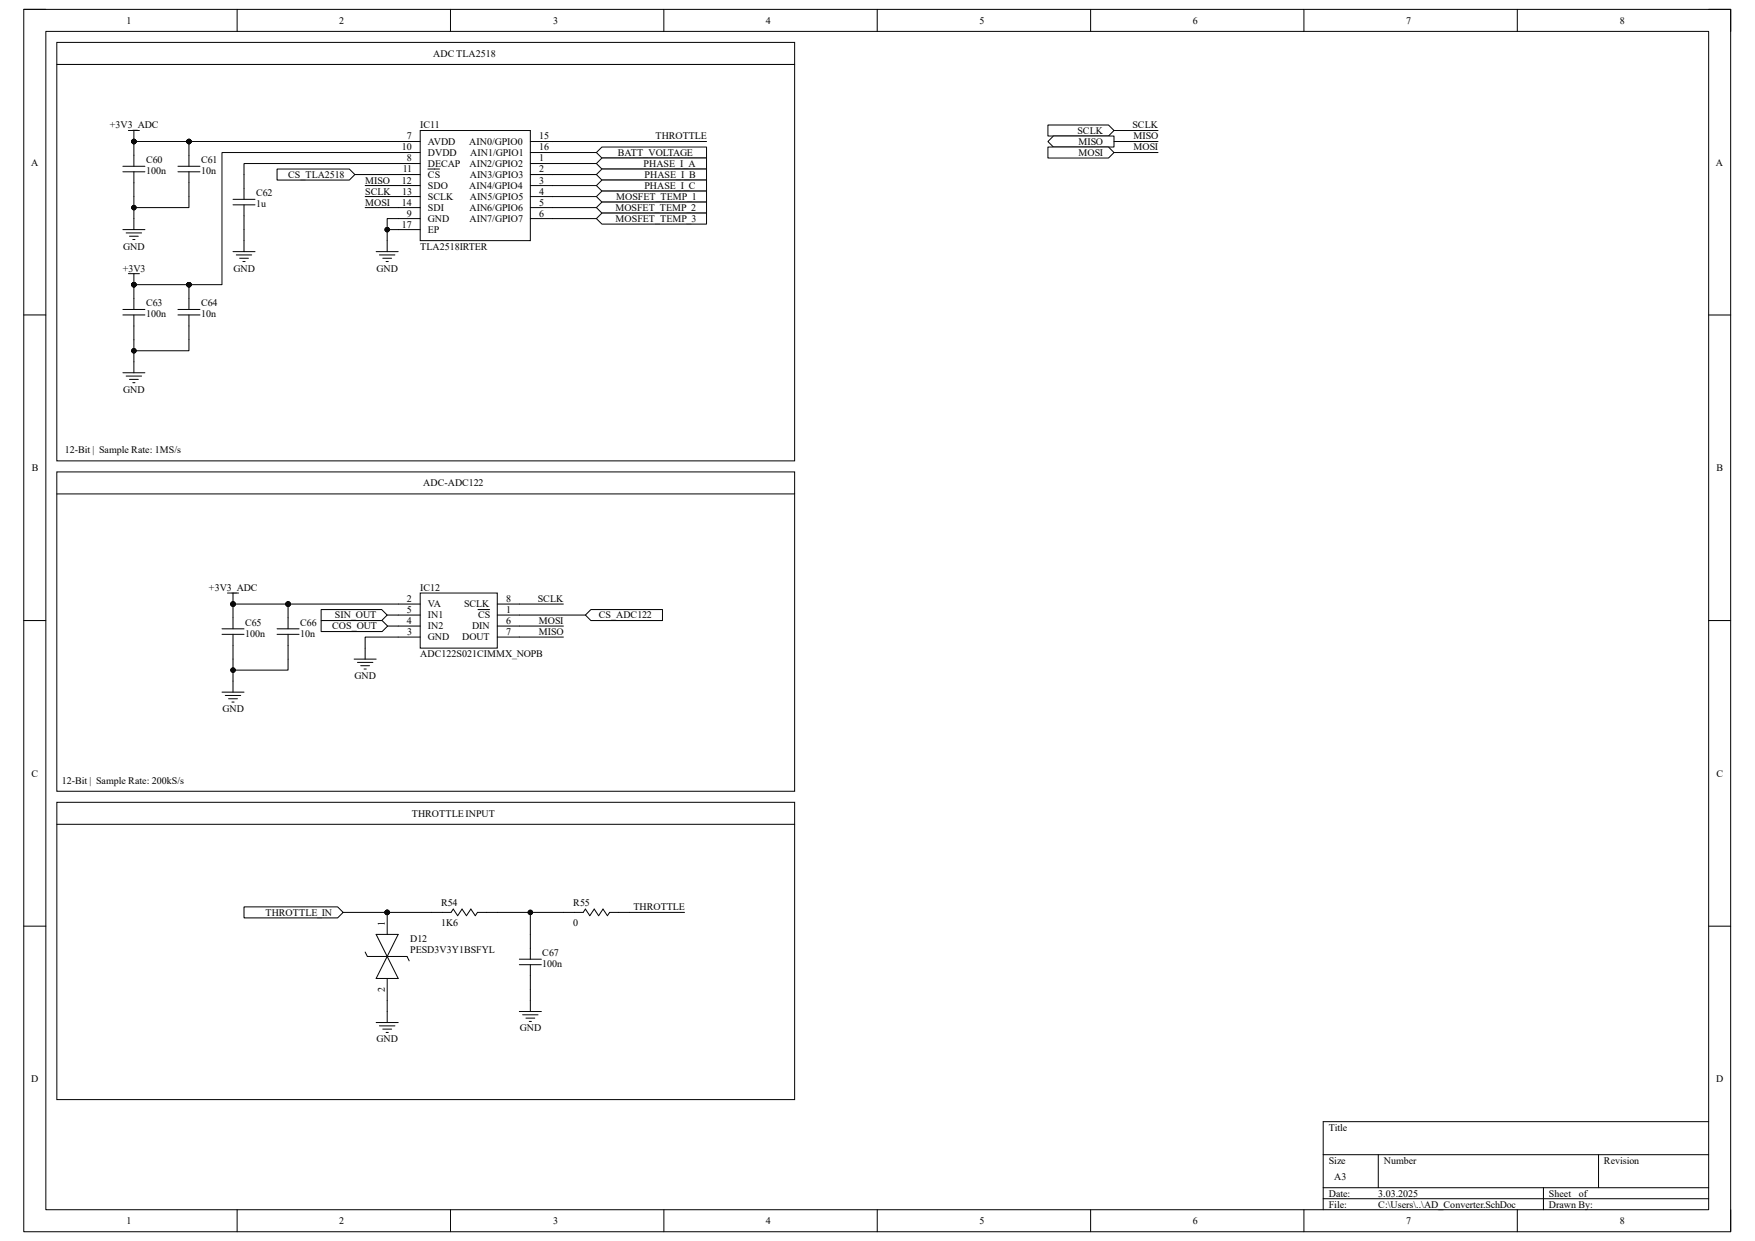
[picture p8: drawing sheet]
<svg xmlns="http://www.w3.org/2000/svg" width="297mm" height="210mm" viewBox="0 0 297 210" stroke-linecap="round" stroke-linejoin="round" font-family="sans-serif">
<path d="M4 1.6h288.9v206.8h-288.9z" fill="none" stroke="#000" stroke-width=".17"/>
<path d="M7.8 5.3h281.4v199.4h-281.4z" fill-rule="evenodd" fill="#fff"/>
<g fill="none" stroke="#000" stroke-width=".17">
<path d="M4 1.6h3.7M7.8 5.3h281.4v199.4h-281.4zM40.1 1.6v3.7M76.2 1.6v3.7M112.3 1.6v3.7M148.5 1.6v3.7M184.6 1.6v3.7M220.7 1.6v3.7M256.8 1.6v3.7M289.2 1.6h3.7v3.7M20.8 38.9h3.7M21.4 39.4h2.6"/>
<path d="M21.7 22.1h1.9M21.9 40h1.5M22.7 22.1v1.8M22.7 37v1.9M4 53.3h3.7M21.7 46.3h1.9M22.5 40.5h.3M22.7 46.3v1.9M39.4 42.6h3.8M40 43.1h2.6M40.6 43.7h1.4M41.1 44.3h.4"/>
<path d="M41.3 40.7v1.9M289.2 53.3h3.7M20.8 63.1h3.7M21.4 63.6h2.6M21.9 64.2h1.5M22.5 64.8h.3M22.7 61.2v1.9M4 105h3.8M289.2 105h3.7M4 156.7h3.8M289.2 156.7h3.7M223.9 195.4h65.3"/>
<path d="M233.3 195.4v5.6M270.5 195.4v5.6M289.2 189.8h-65.3v14.9M40.1 204.7v3.7M76.2 204.7v3.7M112.4 204.7v3.7M148.5 204.7v3.7M184.6 204.7v3.7M220.7 204.7v3.7M223.9 201h65.3M223.9 202.9h65.3M256.8 204.7v3.7"/>
<path d="M261.2 201v3.7M292.9 204.7v3.7"/>
<circle cx="22.7" cy="23.9" r=".37"/>
<circle cx="22.7" cy="48.2" r=".37"/>
</g>
<g fill="#000">
<circle cx="22.7" cy="23.9" r=".37"/>
<circle cx="22.7" cy="48.2" r=".37"/>
</g>
<path d="M46.9 28.6h12.2l1 .9-1 1h-12.2z" fill-rule="evenodd" fill="#fff"/>
<path d="M46.9 28.6h12.2l1 .9-1 1h-12.2zM63.7 42.6h3.7M64.2 43.1h2.6M64.8 43.7h1.5M65.3 44.3h.4M65.5 40.7v1.9" fill="none" stroke="#000" stroke-width=".17"/>
<path d="M101.9 24.9h17.7v1.8h-17.7l-1-.9z" fill-rule="evenodd" fill="#fff"/>
<path d="M101.9 24.9h17.7v1.8h-17.7l-1-.9z" fill="none" stroke="#000" stroke-width=".17"/>
<path d="M101.9 26.7h17.7v1.9h-17.7l-1-.9z" fill-rule="evenodd" fill="#fff"/>
<path d="M101.9 26.7h17.7v1.9h-17.7l-1-.9z" fill="none" stroke="#000" stroke-width=".17"/>
<path d="M101.9 28.6h17.7v1.9h-17.7l-1-1z" fill-rule="evenodd" fill="#fff"/>
<path d="M101.9 28.6h17.7v1.9h-17.7l-1-1z" fill="none" stroke="#000" stroke-width=".17"/>
<path d="M101.9 30.5h17.7v1.8h-17.7l-1-.9z" fill-rule="evenodd" fill="#fff"/>
<path d="M101.9 30.5h17.7v1.8h-17.7l-1-.9z" fill="none" stroke="#000" stroke-width=".17"/>
<path d="M101.9 32.3h17.7v1.9h-17.7l-1-.9z" fill-rule="evenodd" fill="#fff"/>
<path d="M101.9 32.3h17.7v1.9h-17.7l-1-.9z" fill="none" stroke="#000" stroke-width=".17"/>
<path d="M101.9 34.2h17.7v1.9h-17.7l-1-1z" fill-rule="evenodd" fill="#fff"/>
<path d="M101.9 34.2h17.7v1.9h-17.7l-1-1z" fill="none" stroke="#000" stroke-width=".17"/>
<path d="M101.9 36.1h17.7v1.8h-17.7l-1-.9z" fill-rule="evenodd" fill="#fff"/>
<g fill="none" stroke="#000" stroke-width=".17">
<path d="M101.9 36.1h17.7v1.8h-17.7l-1-.9zM37.6 117.1h3.7M38.1 117.7h2.6M38.5 100.4h1.9M38.7 118.3h1.5M39.2 118.8h.4M39.4 100.4v1.8M39.4 115.3v1.8"/>
<circle cx="39.4" cy="102.2" r=".37"/>
</g>
<circle cx="39.4" cy="102.2" r=".37" fill="#000"/>
<path d="M54.3 103.2h10.3l.9 .9-.9 .9h-10.3z" fill-rule="evenodd" fill="#fff"/>
<path d="M54.3 103.2h10.3l.9 .9-.9 .9h-10.3z" fill="none" stroke="#000" stroke-width=".17"/>
<path d="M54.3 105h10.4l.9 .9-.9 1h-10.4z" fill-rule="evenodd" fill="#fff"/>
<path d="M54.3 105h10.4l.9 .9-.9 1h-10.4zM59.9 111.5h3.8M60.5 112.1h2.6M61 112.7h1.5M61.6 113.2h.4M61.8 109.7v1.8" fill="none" stroke="#000" stroke-width=".17"/>
<path d="M99.1 104.1l.9-.9h12.1v1.8h-12.1z" fill-rule="evenodd" fill="#fff"/>
<path d="M99.1 104.1l.9-.9h12.1v1.8h-12.1z" fill="none" stroke="#000" stroke-width=".17"/>
<path d="M41.3 153.5h15.8l1 .9-1 .9h-15.8z" fill-rule="evenodd" fill="#fff"/>
<g fill="none" stroke="#000" stroke-width=".17">
<path d="M9.6 7.2h124.9v70.8h-124.9zM9.6 10.9h124.9M9.6 79.9h124.9v54h-124.9zM9.6 83.6h124.9M9.6 139.5h124.9M9.6 135.8h124.9v50.3h-124.9zM41.3 153.5h15.8l1 .9-1 .9h-15.8zM63.7 173h3.7M64.2 173.6h2.6M64.8 174.2h1.5M65.3 174.7h.4M65.5 171.2v1.8"/>
<path d="M87.9 171.2h3.7M88.5 171.7h2.6M89 172.3h1.5M89.6 172.9h.3M89.8 169.3v1.9"/>
</g>
<path d="M177.3 21.2h10.3l.9 .9-.9 .9h-10.3z" fill-rule="evenodd" fill="#fff"/>
<path d="M177.3 21.2h10.3l.9 .9-.9 .9h-10.3z" fill="none" stroke="#000" stroke-width=".17"/>
<path d="M178.3 23h10.2v1.9h-10.2l-1-.9z" fill-rule="evenodd" fill="#fff"/>
<path d="M178.3 23h10.2v1.9h-10.2l-1-.9z" fill="none" stroke="#000" stroke-width=".17"/>
<path d="M177.3 24.9h10.3l.9 .9-.9 .9h-10.3z" fill-rule="evenodd" fill="#fff"/>
<g fill="none" stroke="#000" stroke-width=".17">
<path d="M20.8 28.1h3.7M20.8 29.1h3.7M22.7 29.1v6M30.1 28.1h3.7M30.1 29.1h3.7M32 29.1v6h-9.3v1.9M32 23.9v4.2M39.4 33.7h3.8M39.4 34.7h3.8M41.3 34.7v6M60.1 29.5h7.3M61.8 31.4h5.6"/>
<path d="M61.8 33.3h5.6M61.8 35.1h5.6M65.5 38.9h1.9M67.4 25.8h-29.8v22.4h-5.6M67.4 27.7h-26.1v6M67.4 37h-1.9v3.7M67.4 23.9h-44.7v4.2M93.5 24h26.1M93.5 25.8h7.4M93.5 27.7h7.4M93.5 29.5h7.4M93.5 31.4h7.4"/>
<path d="M93.5 33.3h7.4M93.5 35.1h7.4M93.5 37h7.4M177.3 24.9h10.3l.9 .9-.9 .9h-10.3zM188.5 24h7.5M188.5 25.8h7.5M188.5 22.1h7.5M20.8 52.4h3.7M20.8 53.3h3.7M22.7 53.3v6.1M30.1 52.4h3.7M30.1 53.3h3.7"/>
<path d="M32 53.3v6.1h-9.3v1.8M32 48.2h-9.3v4.2M32 48.2v4.2M37.6 106.4h3.7M37.6 107.3h3.7M39.4 107.3v6.1M46.9 106.4h3.7M46.9 107.3h3.7M48.8 107.3v6.1h-9.4v1.9M48.8 102.2v4.2M65.5 104.1h1.9M65.6 105.9h1.8"/>
<path d="M67.4 107.8h-5.6v1.9M67.4 102.2h-28v4.2M87.9 102.2h7.4M87.9 104.1h11.2M87.9 105.9h7.4M87.9 107.8h7.4M58.1 154.4h18.2l.4-.6 .8 1.2 .7-1.2 .7 1.2 .8-1.2 .7 1.2 .4-.6h17.9l.4-.6 .7 1.2 .8-1.2 .7 1.2 .7-1.2 .8 1.2 .4-.6h12.6M89.8 154.4v7.9M65.5 169.3v1.9M87.9 162.3h3.7M87.9 163.3h3.7M89.8 163.3v6"/>
<circle cx="22.7" cy="23.9" r=".37"/>
<circle cx="22.7" cy="35.1" r=".37"/>
<circle cx="32" cy="23.9" r=".37"/>
<circle cx="65.5" cy="38.9" r=".37"/>
<circle cx="22.7" cy="48.2" r=".37"/>
<circle cx="22.7" cy="59.4" r=".37"/>
<circle cx="32" cy="48.2" r=".37"/>
<circle cx="39.4" cy="113.4" r=".37"/>
<circle cx="39.4" cy="102.2" r=".37"/>
<circle cx="48.8" cy="102.2" r=".37"/>
<circle cx="65.5" cy="154.4" r=".37"/>
<circle cx="89.8" cy="154.4" r=".37"/>
</g>
<g fill="#000">
<circle cx="22.7" cy="23.9" r=".37"/>
<circle cx="22.7" cy="35.1" r=".37"/>
<circle cx="32" cy="23.9" r=".37"/>
<circle cx="65.5" cy="38.9" r=".37"/>
<circle cx="22.7" cy="48.2" r=".37"/>
<circle cx="22.7" cy="59.4" r=".37"/>
<circle cx="32" cy="48.2" r=".37"/>
<circle cx="39.4" cy="113.4" r=".37"/>
<circle cx="39.4" cy="102.2" r=".37"/>
<circle cx="48.8" cy="102.2" r=".37"/>
<circle cx="65.5" cy="154.4" r=".37"/>
<circle cx="89.8" cy="154.4" r=".37"/>
</g>
<path d="M71.1 22.1h18.7v18.6h-18.7z" fill-rule="evenodd" fill="#fff"/>
<g fill="none" stroke="#000" stroke-width=".17">
<path d="M67.4 27.7h3.7M67.4 29.5h3.7M67.4 31.4h3.7M67.4 33.3h3.7M67.4 35.1h3.7M67.4 37h3.7M67.4 23.9h3.7M67.4 25.8h3.7M67.4 38.9h3.7M71.1 22.1h18.7v18.6h-18.7zM72.4 28.6h2M89.8 27.7h3.7"/>
<path d="M89.8 29.5h3.7M89.8 31.4h3.7M89.8 33.3h3.7M89.8 35.1h3.7M89.8 37h3.7M89.8 24h3.7M89.8 25.8h3.7"/>
</g>
<path d="M71.1 100.4h13.1v9.3h-13.1z" fill-rule="evenodd" fill="#fff"/>
<g fill="none" stroke="#000" stroke-width=".17">
<path d="M67.4 104.1h3.7M67.4 102.2h3.7M67.4 107.8h3.7M67.4 105.9h3.7M71.1 100.4h13.1v9.3h-13.1zM80.9 103.2h2M84.2 104.1h3.7M84.2 102.2h3.7M84.2 107.8h3.7M84.2 105.9h3.7M63.7 158.1h3.7l-3.7 7.5h3.7zM65.5 154.4v3.7"/>
<path d="M61.8 161.1l.4 .8h6.7l.4 .7M65.5 165.6v3.7"/>
<circle cx="65.5" cy="154.4" r=".37"/>
</g>
<circle cx="65.5" cy="154.4" r=".37" fill="#000"/>
<g font-size="1.7">
<text x="21.4" y="4">1</text>
<text x="57.4" y="4">2</text>
<text x="93.6" y="4">3</text>
<text x="129.6" y="4">4</text>
<text x="165.8" y="4">5</text>
<text x="201.8" y="4">6</text>
<text x="238" y="4">7</text>
<text x="274.1" y="4">8</text>
<text x="73.3" y="9.6">ADC TLA2518</text>
<text x="18.6" y="21.7">+3V3_ADC</text>
<text x="68.9" y="23.6">7</text>
<text x="71.1" y="21.7">IC11</text>
<text x="91.2" y="23.6">15</text>
<text x="110.9" y="23.6">THROTTLE</text>
<text x="182.3" y="22.6">SCLK</text>
<text x="191.6" y="21.7">SCLK</text>
<text x="191.9" y="23.6">MISO</text>
<text x="5.3" y="28">A</text>
<text x="24.7" y="27.6">C60</text>
<text x="24.7" y="29.5">100n</text>
<text x="34" y="27.6">C61</text>
<text x="34" y="29.5">10n</text>
<text x="68" y="25.4">10</text>
<text x="68.2" y="29.2">11</text>
<text x="68.9" y="27.3">8</text>
<text x="72.4" y="24.5">AVDD</text>
<text x="72.4" y="28.2">DECAP</text>
<text x="72.4" y="26.4">DVDD</text>
<text x="79.4" y="24.5">AIN0/GPIO0</text>
<text x="79.5" y="28.2">AIN2/GPIO2</text>
<text x="79.6" y="26.4">AIN1/GPIO1</text>
<text x="91.2" y="27.3">1</text>
<text x="91.2" y="29.2">2</text>
<text x="91.2" y="25.4">16</text>
<text x="104.6" y="26.4">BATT_VOLTAGE</text>
<text x="108.9" y="28.2">PHASE_I_A</text>
<text x="182.5" y="24.5">MISO</text>
<text x="182.5" y="26.4">MOSI</text>
<text x="191.8" y="25.4">MOSI</text>
<text x="290.4" y="28">A</text>
<text x="43.3" y="33.2">C62</text>
<text x="43.3" y="35.1">1u</text>
<text x="48.8" y="30.1">CS_TLA2518</text>
<text x="61.8" y="32.9">SCLK</text>
<text x="61.8" y="31.1">MISO</text>
<text x="61.8" y="34.8">MOSI</text>
<text x="68" y="34.8">14</text>
<text x="68" y="31.1">12</text>
<text x="68.1" y="32.9">13</text>
<text x="72.4" y="32">SDO</text>
<text x="72.4" y="30.1">CS</text>
<text x="72.4" y="35.7">SDI</text>
<text x="72.4" y="33.9">SCLK</text>
<text x="79.4" y="32">AIN4/GPIO4</text>
<text x="79.5" y="35.7">AIN6/GPIO6</text>
<text x="79.5" y="30.1">AIN3/GPIO3</text>
<text x="79.5" y="33.9">AIN5/GPIO5</text>
<text x="91.2" y="31.1">3</text>
<text x="91.2" y="32.9">4</text>
<text x="91.2" y="34.8">5</text>
<text x="104.1" y="35.7">MOSFET_TEMP_2</text>
<text x="104.3" y="33.9">MOSFET_TEMP_1</text>
<text x="109.1" y="32">PHASE_I_C</text>
<text x="109.1" y="30.1">PHASE_I_B</text>
<text x="68" y="38.5">17</text>
<text x="68.8" y="36.7">9</text>
<text x="72.4" y="37.6">GND</text>
<text x="72.4" y="39.5">EP</text>
<text x="79.5" y="37.6">AIN7/GPIO7</text>
<text x="91.2" y="36.7">6</text>
<text x="104.2" y="37.6">MOSFET_TEMP_3</text>
<text x="20.8" y="46">+3V3</text>
<text x="20.9" y="42.2">GND</text>
<text x="39.5" y="46">GND</text>
<text x="63.7" y="46">GND</text>
<text x="71.1" y="42.2">TLA2518IRTER</text>
<text x="24.7" y="51.8">C63</text>
<text x="24.7" y="53.7">100n</text>
<text x="34" y="51.8">C64</text>
<text x="34" y="53.7">10n</text>
<text x="20.9" y="66.5">GND</text>
<text x="11" y="76.7">12-Bit | Sample Rate: 1MS/s</text>
<text x="5.4" y="79.8">B</text>
<text x="71.6" y="82.3">ADC-ADC122</text>
<text x="290.5" y="79.8">B</text>
<text x="35.3" y="100">+3V3_ADC</text>
<text x="68.8" y="101.9">2</text>
<text x="71.1" y="100">IC12</text>
<text x="85.6" y="101.9">8</text>
<text x="91" y="101.9">SCLK</text>
<text x="41.5" y="105.9">C65</text>
<text x="41.5" y="107.7">100n</text>
<text x="50.8" y="105.9">C66</text>
<text x="50.8" y="107.7">10n</text>
<text x="56.2" y="106.5">COS_OUT</text>
<text x="56.7" y="104.6">SIN_OUT</text>
<text x="68.8" y="105.6">4</text>
<text x="68.9" y="103.7">5</text>
<text x="68.9" y="107.4">3</text>
<text x="72.4" y="102.8">VA</text>
<text x="72.4" y="106.5">IN2</text>
<text x="72.4" y="104.6">IN1</text>
<text x="78.5" y="102.8">SCLK</text>
<text x="79.9" y="106.5">DIN</text>
<text x="80.9" y="104.6">CS</text>
<text x="85.6" y="103.7">1</text>
<text x="85.6" y="107.4">7</text>
<text x="85.6" y="105.6">6</text>
<text x="91.2" y="107.4">MISO</text>
<text x="91.2" y="105.6">MOSI</text>
<text x="101.3" y="104.6">CS_ADC122</text>
<text x="71.1" y="111.2">ADC122S021CIMMX_NOPB</text>
<text x="72.4" y="108.4">GND</text>
<text x="78.2" y="108.4">DOUT</text>
<text x="60" y="114.9">GND</text>
<text x="37.6" y="120.5">GND</text>
<text x="5.3" y="131.4">C</text>
<text x="290.5" y="131.4">C</text>
<text x="10.5" y="132.6">12-Bit | Sample Rate: 200kS/s</text>
<text x="69.7" y="138.2">THROTTLE INPUT</text>
<text x="44.9" y="155">THROTTLE_IN</text>
<text x="74.6" y="153.3">R54</text>
<text x="97" y="153.3">R55</text>
<text x="107.2" y="154.1">THROTTLE</text>
<text x="65.2" y="156.6" transform="rotate(-90 65.2 156.6)">1</text>
<text x="69.4" y="159.5">D12</text>
<text x="69.4" y="161.3">PESD3V3Y1BSFYL</text>
<text x="74.6" y="156.7">1K6</text>
<text x="91.8" y="161.8">C67</text>
<text x="97" y="156.7">0</text>
<text x="65.2" y="167.8" transform="rotate(-90 65.2 167.8)">2</text>
<text x="91.8" y="163.7">100n</text>
<text x="63.7" y="176.4">GND</text>
<text x="88" y="174.5">GND</text>
<text x="5.3" y="183.2">D</text>
<text x="290.4" y="183.2">D</text>
<text x="224.9" y="191.3">Title</text>
<text x="224.9" y="196.9">Size</text>
<text x="234.2" y="196.9">Number</text>
<text x="271.4" y="196.9">Revision</text>
<text x="224.9" y="202.5">Date:</text>
<text x="225.8" y="199.7">A3</text>
<text x="233.3" y="202.5">3.03.2025</text>
<text x="262.1" y="202.5">Sheet</text>
<text x="267.2" y="202.5">of</text>
<text x="21.4" y="207.2">1</text>
<text x="57.4" y="207.2">2</text>
<text x="93.6" y="207.2">3</text>
<text x="129.6" y="207.2">4</text>
<text x="165.8" y="207.2">5</text>
<text x="201.8" y="207.2">6</text>
<text x="224.9" y="204.4">File:</text>
<text x="233.3" y="204.4">C:\Users\..\AD_Converter.SchDoc</text>
<text x="238" y="207.2">7</text>
<text x="262.1" y="204.4">Drawn By:</text>
<text x="274.1" y="207.2">8</text>
</g>
</svg>
